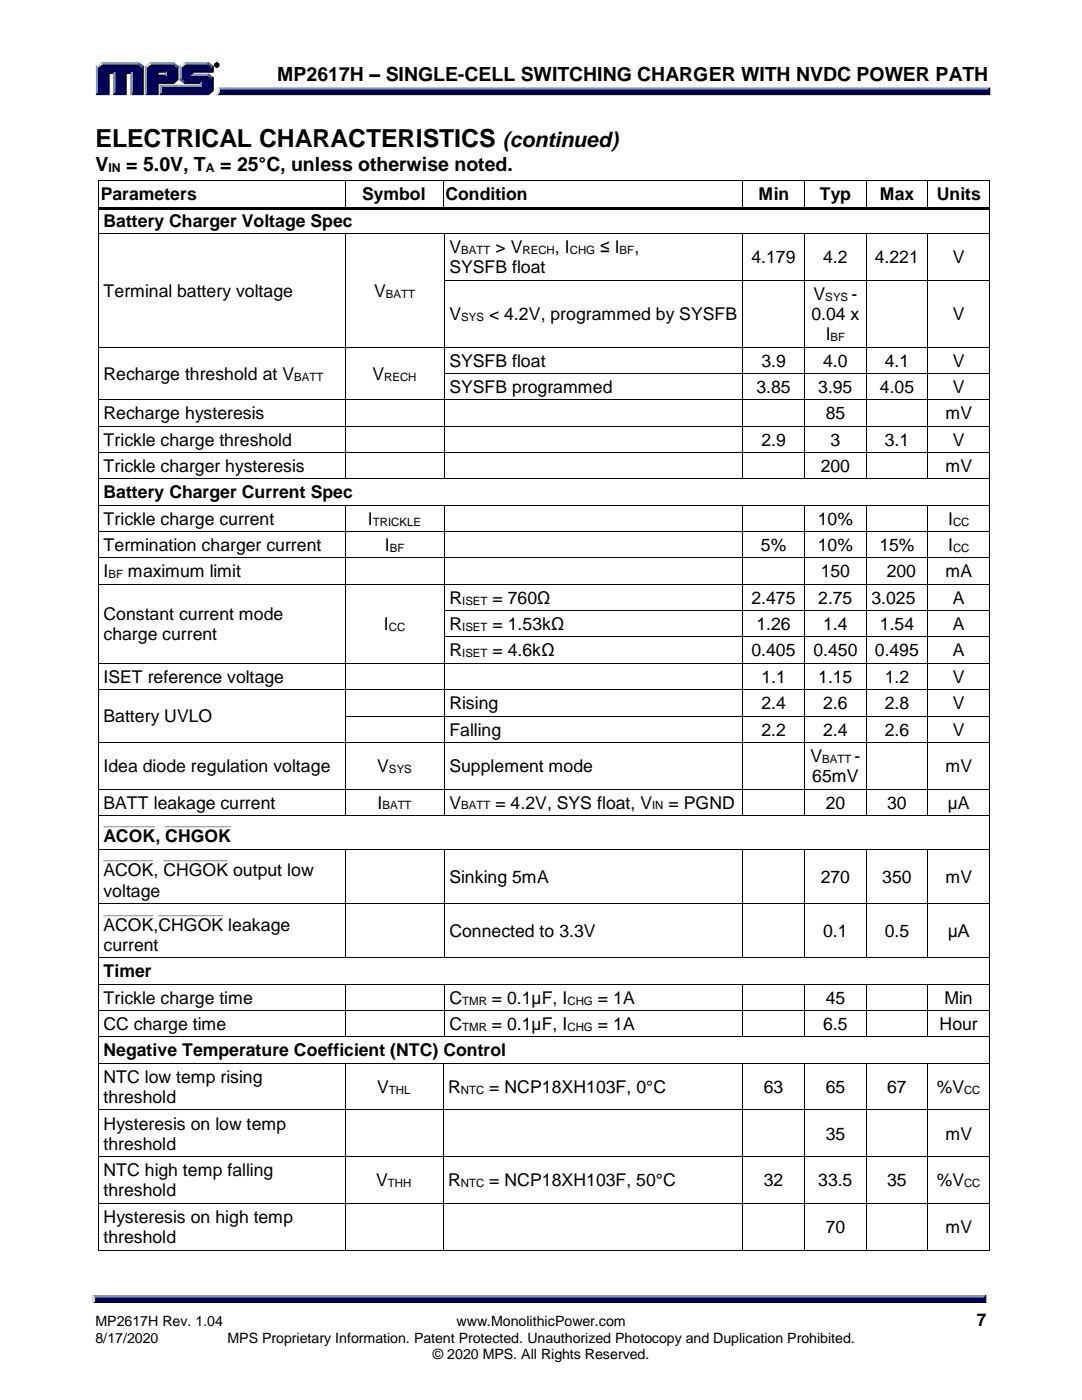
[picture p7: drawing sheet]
<svg xmlns="http://www.w3.org/2000/svg" width="216mm" height="279mm" viewBox="0 0 216 279" stroke-linecap="round" stroke-linejoin="round" font-family="sans-serif">
<g fill="#000" stroke="#000" stroke-width=".2">
<path d="M43.7 18.2h153.4l.4 .7h-154.3a.67 .67 0 0 0 .5-.7zM18.9 259.3h177.4l.4 .7h-178.3z"/>
<path d="M42.8 13a.46 .46 0 0 1 .9 0 .46 .46 0 0 1-.9 0zM42.9 13a.37 .37 0 0 0 .7 0 .37 .37 0 0 0-.7 0zM43.1 12.7h.3l.1 .5-.2-.2-.2 .2zM43.2 12.8v.2l.2-.1z"/>
</g>
<g fill="#8099bf" stroke="#8099bf" stroke-width=".2">
<path d="M18.4 258.6h178.3l-.4 .7h-177.4z"/>
<path d="M43.6 17.5h153.9l-.4 .7h-153.4z"/>
<path d="M31.3 15.1l.3-.3h1.3l.3 .3z"/>
<path d="M36.8 12.5h4.8l-.2 .3h-4.4z"/>
<path d="M35.9 13.2l.3 .2v2.4l-.3 .1z"/>
<path d="M31.9 17h8.1v-.3l.2-.3v.9h-8z"/>
<path d="M31.9 17l.3 .3v1.3l-.3 .3z"/>
<path d="M38.2 15.1l.3-.3h3.1l-.1 .3z"/>
<path d="M29.8 12.5h4.8l-.2 .3h-4.3z"/>
<path d="M29 13.2l.2 .2v5.2l-.2 .3z"/>
<path d="M33.2 14.1v1l-.3-.3v-.4z"/>
<path d="M20.1 12.5h7.6l-.2 .3h-7.2z"/>
<path d="M19.2 13.2l.3 .2v5.2l-.3 .3z"/>
<path d="M22.9 14.4v4.2l-.3 .3v-4.2z"/>
<path d="M26.1 14.7l.3-.3v4.2l-.3 .3z"/>
</g>
<g fill="#000026" stroke="#000026" stroke-width=".2">
<path d="M196.7 258.6v1.4l-.4-.3v-.6z"/>
<path d="M197.5 17.5v1.4l-.4-.4v-.5z"/>
<path d="M37 16.4h3.2l-.2 .3h-3.2z"/>
<path d="M38.2 14.1h4.1v-.7l.3-.2v1.2h-4.1v.4l-.3 .3z"/>
<path d="M31.9 18.9l.3-.3h9.2l.9-.7v-2.2l.3-.2v2.6l-1 .8z"/>
<path d="M31.3 16.4h3.1l.8-.6v-2.4l.3-.2v2.7l-.9 .8h-3v2.2h-2.6l.2-.3h2.1z"/>
<path d="M31.3 14.1h1.9l-.3 .3h-1.3v.4l-.3 .3z"/>
<path d="M28.3 13.4l.3-.2v5.7h-2.5l.3-.3h1.9z"/>
<path d="M21.5 14.4h1.4l-.3 .3h-.8v4.2h-2.6l.3-.3h2z"/>
<path d="M24.9 14.4h1.5l-.3 .3h-.9v4.2h-2.6l.3-.3h2z"/>
</g>
<g fill="#000059" stroke="#000059" stroke-width=".2">
<path d="M18.9 259.1h177.4v.6h-177.4z"/>
<path d="M43.8 18h153.3v.5h-153.4z"/>
<path d="M19.5 13.4l.8-.6h7.2l.8 .6v5.2h-1.9v-4.2h-1.5v4.2h-2v-4.2h-1.4v4.2h-2z"/>
<path d="M29.2 13.4l.9-.6h2.1v1.3h-.9v1h1.9v-1h-1.3v-1.3h2.5l.8 .6v2.4l-.8 .6h-3.1v2.2h-2.1z"/>
<path d="M32.2 17.3h8v-.9h-3.2l-.8-.6v-2.4l.8-.6h4.4l.9 .6v.7h-4.1v1h3.2l.9 .6v2.2l-.9 .7h-9.2z"/>
</g>
<g fill="#d9d9d9" stroke="#d9d9d9" stroke-width=".2">
<path d="M18.4 258.6l.5 .5v.5l-.5 .4z"/>
<path d="M43.6 17.5l.2 .5a.76 .76 0 0 1-.7 .9 1.12 1.12 0 0 0 .5-1.4z"/>
<path d="M35.9 13.2l.9-.7 .2 .3-.8 .6z"/>
<path d="M29 13.2l.8-.7 .3 .3-.9 .6z"/>
<path d="M19.2 13.2l.9-.7 .2 .3-.8 .6z"/>
</g>
<g fill="#1a5999" stroke="#1a5999" stroke-width=".2">
<path d="M35.9 15.9l.3-.1 .8 .6-.2 .3z"/>
<path d="M41.6 14.8l1 .7-.3 .2-.9-.6z"/>
<path d="M34.6 12.5l.9 .7-.3 .2-.8-.6z"/>
<path d="M27.7 12.5l.9 .7-.3 .2-.8-.6z"/>
<path d="M41.6 12.5l1 .7-.3 .2-.9-.6z"/>
</g>
<g fill="#000">
<path d="M19.6 36h.1v.7h-.1z" fill-rule="evenodd"/>
<path d="M19.6 36h.1v.2h-.1z" fill-rule="evenodd"/>
<path d="M68.8 36.2h.1v.5h-.1z" fill-rule="evenodd"/>
<path d="M68.8 36h.1v.2h-.1z" fill-rule="evenodd"/>
<path d="M88.3 36.2h.2v.5h-.2z" fill-rule="evenodd"/>
<path d="M88.3 36h.2v.2h-.2z" fill-rule="evenodd"/>
<path d="M148.2 36.2h.1v.5h-.1z" fill-rule="evenodd"/>
<path d="M148.2 36h.1v.2h-.1z" fill-rule="evenodd"/>
<path d="M160.5 36.2h.1v.5h-.1z" fill-rule="evenodd"/>
<path d="M160.5 36h.1v.2h-.1z" fill-rule="evenodd"/>
<path d="M172.8 36.2h.2v.5h-.2z" fill-rule="evenodd"/>
<path d="M172.8 36h.2v.2h-.2z" fill-rule="evenodd"/>
<path d="M185.1 36.2h.2v.5h-.2z" fill-rule="evenodd"/>
<path d="M185.1 36h.2v.2h-.2z" fill-rule="evenodd"/>
<path d="M197.4 36h.2v.7h-.2z" fill-rule="evenodd"/>
<path d="M197.4 36h.2v.2h-.2z" fill-rule="evenodd"/>
<path d="M19.6 41.3h.1v.7h-.1z" fill-rule="evenodd"/>
<path d="M19.6 46.5h.1v.7h-.1z" fill-rule="evenodd"/>
<path d="M19.6 55.8h.1v.7h-.1z" fill-rule="evenodd"/>
<path d="M19.7 41.3h49.1v.5h-49.1z" fill-rule="evenodd"/>
<path d="M68.8 41.3h.5v.5h-.5z" fill-rule="evenodd"/>
<path d="M68.8 46.7h.1v.5h-.1z" fill-rule="evenodd"/>
<path d="M68.8 46.5h.1v.2h-.1z" fill-rule="evenodd"/>
<path d="M68.8 55.8h.1v.7h-.1z" fill-rule="evenodd"/>
<path d="M69.3 41.3h19v.5h-19z" fill-rule="evenodd"/>
<path d="M88.3 41.3h.5v.5h-.5z" fill-rule="evenodd"/>
<path d="M88.6 46.7h.1v.5h-.1z" fill-rule="evenodd"/>
<path d="M88.6 46.5h.1v.2h-.1z" fill-rule="evenodd"/>
<path d="M88.6 55.8h.1v.7h-.1z" fill-rule="evenodd"/>
<path d="M88.8 41.3h59.4v.5h-59.4z" fill-rule="evenodd"/>
<path d="M148.2 41.3h.5v.5h-.5z" fill-rule="evenodd"/>
<path d="M148.2 46.7h.1v.5h-.1z" fill-rule="evenodd"/>
<path d="M148.2 46.5h.1v.2h-.1z" fill-rule="evenodd"/>
<path d="M148.2 55.8h.1v.7h-.1z" fill-rule="evenodd"/>
<path d="M148.7 41.3h11.8v.5h-11.8z" fill-rule="evenodd"/>
<path d="M160.5 41.3h.5v.5h-.5z" fill-rule="evenodd"/>
<path d="M160.5 46.7h.1v.5h-.1z" fill-rule="evenodd"/>
<path d="M160.5 46.5h.1v.2h-.1z" fill-rule="evenodd"/>
<path d="M160.5 55.8h.1v.7h-.1z" fill-rule="evenodd"/>
<path d="M161 41.3h11.8v.5h-11.8z" fill-rule="evenodd"/>
<path d="M172.8 41.3h.5v.5h-.5z" fill-rule="evenodd"/>
<path d="M172.8 46.7h.2v.5h-.2z" fill-rule="evenodd"/>
<path d="M172.8 46.5h.2v.2h-.2z" fill-rule="evenodd"/>
<path d="M172.8 55.8h.2v.7h-.2z" fill-rule="evenodd"/>
<path d="M173.3 41.3h11.8v.5h-11.8z" fill-rule="evenodd"/>
<path d="M185.1 41.3h.5v.5h-.5z" fill-rule="evenodd"/>
<path d="M185.1 46.7h.2v.5h-.2z" fill-rule="evenodd"/>
<path d="M185.1 46.5h.2v.2h-.2z" fill-rule="evenodd"/>
<path d="M185.1 55.8h.2v.7h-.2z" fill-rule="evenodd"/>
<path d="M185.6 41.3h11.8v.5h-11.8z" fill-rule="evenodd"/>
<path d="M197.4 41.3h.2v.7h-.2z" fill-rule="evenodd"/>
<path d="M197.4 46.5h.2v.7h-.2z" fill-rule="evenodd"/>
<path d="M197.4 55.8h.2v.7h-.2z" fill-rule="evenodd"/>
<path d="M19.6 69.2h.1v.7h-.1z" fill-rule="evenodd"/>
<path d="M19.6 74.5h.1v.6h-.1z" fill-rule="evenodd"/>
<path d="M68.8 69.2h.1v.7h-.1z" fill-rule="evenodd"/>
<path d="M68.8 74.5h.1v.6h-.1z" fill-rule="evenodd"/>
<path d="M88.6 69.2h.1v.7h-.1z" fill-rule="evenodd"/>
<path d="M88.6 74.5h.1v.6h-.1z" fill-rule="evenodd"/>
<path d="M148.2 69.2h.1v.7h-.1z" fill-rule="evenodd"/>
<path d="M148.2 74.5h.1v.6h-.1z" fill-rule="evenodd"/>
<path d="M160.5 69.2h.1v.7h-.1z" fill-rule="evenodd"/>
<path d="M160.5 74.5h.1v.6h-.1z" fill-rule="evenodd"/>
<path d="M172.8 69.2h.2v.7h-.2z" fill-rule="evenodd"/>
<path d="M172.8 74.5h.2v.6h-.2z" fill-rule="evenodd"/>
<path d="M185.1 69.2h.2v.7h-.2z" fill-rule="evenodd"/>
<path d="M185.1 74.5h.2v.6h-.2z" fill-rule="evenodd"/>
<path d="M197.4 69.2h.2v.7h-.2z" fill-rule="evenodd"/>
<path d="M197.4 74.5h.2v.6h-.2z" fill-rule="evenodd"/>
<path d="M19.6 79.7h.1v.7h-.1z" fill-rule="evenodd"/>
<path d="M19.6 85h.1v.7h-.1z" fill-rule="evenodd"/>
<path d="M19.6 90.2h.1v.7h-.1z" fill-rule="evenodd"/>
<path d="M19.6 95.5h.1v.7h-.1z" fill-rule="evenodd"/>
<path d="M68.8 79.7h.1v.7h-.1z" fill-rule="evenodd"/>
<path d="M68.8 85h.1v.7h-.1z" fill-rule="evenodd"/>
<path d="M68.8 90.2h.1v.7h-.1z" fill-rule="evenodd"/>
<path d="M68.8 95.5h.1v.1h-.1z" fill-rule="evenodd"/>
<path d="M88.6 79.7h.1v.7h-.1z" fill-rule="evenodd"/>
<path d="M88.6 85h.1v.7h-.1z" fill-rule="evenodd"/>
<path d="M88.6 90.2h.1v.7h-.1z" fill-rule="evenodd"/>
<path d="M88.6 95.5h.1v.1h-.1z" fill-rule="evenodd"/>
<path d="M148.2 79.7h.1v.7h-.1z" fill-rule="evenodd"/>
<path d="M148.2 85h.1v.7h-.1z" fill-rule="evenodd"/>
<path d="M148.2 90.2h.1v.7h-.1z" fill-rule="evenodd"/>
<path d="M148.2 95.5h.1v.1h-.1z" fill-rule="evenodd"/>
<path d="M160.5 79.7h.1v.7h-.1z" fill-rule="evenodd"/>
<path d="M160.5 85h.1v.7h-.1z" fill-rule="evenodd"/>
<path d="M160.5 90.2h.1v.7h-.1z" fill-rule="evenodd"/>
<path d="M160.5 95.5h.1v.1h-.1z" fill-rule="evenodd"/>
<path d="M172.8 79.7h.2v.7h-.2z" fill-rule="evenodd"/>
<path d="M172.8 85h.2v.7h-.2z" fill-rule="evenodd"/>
<path d="M172.8 90.2h.2v.7h-.2z" fill-rule="evenodd"/>
<path d="M172.8 95.5h.2v.1h-.2z" fill-rule="evenodd"/>
<path d="M185.1 79.7h.2v.7h-.2z" fill-rule="evenodd"/>
<path d="M185.1 85h.2v.7h-.2z" fill-rule="evenodd"/>
<path d="M185.1 90.2h.2v.7h-.2z" fill-rule="evenodd"/>
<path d="M185.1 95.5h.2v.1h-.2z" fill-rule="evenodd"/>
<path d="M197.4 79.7h.2v.7h-.2z" fill-rule="evenodd"/>
<path d="M197.4 85h.2v.7h-.2z" fill-rule="evenodd"/>
<path d="M197.4 90.2h.2v.7h-.2z" fill-rule="evenodd"/>
<path d="M197.4 95.5h.2v.7h-.2z" fill-rule="evenodd"/>
<path d="M19.6 100.7h.1v.7h-.1z" fill-rule="evenodd"/>
<path d="M19.6 106h.1v.7h-.1z" fill-rule="evenodd"/>
<path d="M19.6 111.3h.1v.6h-.1z" fill-rule="evenodd"/>
<path d="M19.6 116.5h.1v.7h-.1z" fill-rule="evenodd"/>
<path d="M68.8 100.9h.1v.5h-.1z" fill-rule="evenodd"/>
<path d="M68.8 100.7h.1v.2h-.1z" fill-rule="evenodd"/>
<path d="M68.8 106h.1v.7h-.1z" fill-rule="evenodd"/>
<path d="M68.8 111.3h.1v.6h-.1z" fill-rule="evenodd"/>
<path d="M68.8 116.5h.1v.7h-.1z" fill-rule="evenodd"/>
<path d="M88.6 100.9h.1v.5h-.1z" fill-rule="evenodd"/>
<path d="M88.6 100.7h.1v.2h-.1z" fill-rule="evenodd"/>
<path d="M88.6 106h.1v.7h-.1z" fill-rule="evenodd"/>
<path d="M88.6 111.3h.1v.6h-.1z" fill-rule="evenodd"/>
<path d="M88.6 116.5h.1v.7h-.1z" fill-rule="evenodd"/>
<path d="M148.2 100.9h.1v.5h-.1z" fill-rule="evenodd"/>
<path d="M148.2 100.7h.1v.2h-.1z" fill-rule="evenodd"/>
<path d="M148.2 106h.1v.7h-.1z" fill-rule="evenodd"/>
<path d="M148.2 111.3h.1v.6h-.1z" fill-rule="evenodd"/>
<path d="M148.2 116.5h.1v.7h-.1z" fill-rule="evenodd"/>
<path d="M160.5 100.9h.1v.5h-.1z" fill-rule="evenodd"/>
<path d="M160.5 100.7h.1v.2h-.1z" fill-rule="evenodd"/>
<path d="M160.5 106h.1v.7h-.1z" fill-rule="evenodd"/>
<path d="M160.5 111.3h.1v.6h-.1z" fill-rule="evenodd"/>
<path d="M160.5 116.5h.1v.7h-.1z" fill-rule="evenodd"/>
<path d="M172.8 100.9h.2v.5h-.2z" fill-rule="evenodd"/>
<path d="M172.8 100.7h.2v.2h-.2z" fill-rule="evenodd"/>
<path d="M172.8 106h.2v.7h-.2z" fill-rule="evenodd"/>
<path d="M172.8 111.3h.2v.6h-.2z" fill-rule="evenodd"/>
<path d="M172.8 116.5h.2v.7h-.2z" fill-rule="evenodd"/>
<path d="M185.1 100.9h.2v.5h-.2z" fill-rule="evenodd"/>
<path d="M185.1 100.7h.2v.2h-.2z" fill-rule="evenodd"/>
<path d="M185.1 106h.2v.7h-.2z" fill-rule="evenodd"/>
<path d="M185.1 111.3h.2v.6h-.2z" fill-rule="evenodd"/>
<path d="M185.1 116.5h.2v.7h-.2z" fill-rule="evenodd"/>
<path d="M197.4 100.7h.2v.7h-.2z" fill-rule="evenodd"/>
<path d="M197.4 106h.2v.7h-.2z" fill-rule="evenodd"/>
<path d="M197.4 111.3h.2v.6h-.2z" fill-rule="evenodd"/>
<path d="M197.4 116.5h.2v.7h-.2z" fill-rule="evenodd"/>
<path d="M19.6 121.8h.1v.6h-.1z" fill-rule="evenodd"/>
<path d="M19.6 127h.1v.7h-.1z" fill-rule="evenodd"/>
<path d="M19.6 132.3h.1v.7h-.1z" fill-rule="evenodd"/>
<path d="M19.6 137.6h.1v.6h-.1z" fill-rule="evenodd"/>
<path d="M68.8 121.8h.1v.6h-.1z" fill-rule="evenodd"/>
<path d="M68.8 127h.1v.7h-.1z" fill-rule="evenodd"/>
<path d="M68.8 132.3h.1v.7h-.1z" fill-rule="evenodd"/>
<path d="M68.8 137.6h.1v.6h-.1z" fill-rule="evenodd"/>
<path d="M88.6 121.8h.1v.6h-.1z" fill-rule="evenodd"/>
<path d="M88.6 127h.1v.7h-.1z" fill-rule="evenodd"/>
<path d="M88.6 132.3h.1v.7h-.1z" fill-rule="evenodd"/>
<path d="M88.6 137.6h.1v.6h-.1z" fill-rule="evenodd"/>
<path d="M148.2 121.8h.1v.6h-.1z" fill-rule="evenodd"/>
<path d="M148.2 127h.1v.7h-.1z" fill-rule="evenodd"/>
<path d="M148.2 132.3h.1v.7h-.1z" fill-rule="evenodd"/>
<path d="M148.2 137.6h.1v.6h-.1z" fill-rule="evenodd"/>
<path d="M160.5 121.8h.1v.6h-.1z" fill-rule="evenodd"/>
<path d="M160.5 127h.1v.7h-.1z" fill-rule="evenodd"/>
<path d="M160.5 132.3h.1v.7h-.1z" fill-rule="evenodd"/>
<path d="M160.5 137.6h.1v.6h-.1z" fill-rule="evenodd"/>
<path d="M172.8 121.8h.2v.6h-.2z" fill-rule="evenodd"/>
<path d="M172.8 127h.2v.7h-.2z" fill-rule="evenodd"/>
<path d="M172.8 132.3h.2v.7h-.2z" fill-rule="evenodd"/>
<path d="M172.8 137.6h.2v.6h-.2z" fill-rule="evenodd"/>
<path d="M185.1 121.8h.2v.6h-.2z" fill-rule="evenodd"/>
<path d="M185.1 127h.2v.7h-.2z" fill-rule="evenodd"/>
<path d="M185.1 132.3h.2v.7h-.2z" fill-rule="evenodd"/>
<path d="M185.1 137.6h.2v.6h-.2z" fill-rule="evenodd"/>
<path d="M197.4 121.8h.2v.6h-.2z" fill-rule="evenodd"/>
<path d="M197.4 127h.2v.7h-.2z" fill-rule="evenodd"/>
<path d="M197.4 132.3h.2v.7h-.2z" fill-rule="evenodd"/>
<path d="M197.4 137.6h.2v.6h-.2z" fill-rule="evenodd"/>
<path d="M19.6 142.8h.1v.7h-.1z" fill-rule="evenodd"/>
<path d="M19.6 148.1h.1v.6h-.1z" fill-rule="evenodd"/>
<path d="M19.6 157.4h.1v.7h-.1z" fill-rule="evenodd"/>
<path d="M68.8 142.8h.1v.7h-.1z" fill-rule="evenodd"/>
<path d="M68.8 148.1h.1v.6h-.1z" fill-rule="evenodd"/>
<path d="M68.8 157.4h.1v.7h-.1z" fill-rule="evenodd"/>
<path d="M88.6 142.8h.1v.7h-.1z" fill-rule="evenodd"/>
<path d="M88.6 148.1h.1v.6h-.1z" fill-rule="evenodd"/>
<path d="M88.6 157.4h.1v.7h-.1z" fill-rule="evenodd"/>
<path d="M148.2 142.8h.1v.7h-.1z" fill-rule="evenodd"/>
<path d="M148.2 148.1h.1v.6h-.1z" fill-rule="evenodd"/>
<path d="M148.2 157.4h.1v.7h-.1z" fill-rule="evenodd"/>
<path d="M160.5 142.8h.1v.7h-.1z" fill-rule="evenodd"/>
<path d="M160.5 148.1h.1v.6h-.1z" fill-rule="evenodd"/>
<path d="M160.5 157.4h.1v.7h-.1z" fill-rule="evenodd"/>
<path d="M172.8 142.8h.2v.7h-.2z" fill-rule="evenodd"/>
<path d="M172.8 148.1h.2v.6h-.2z" fill-rule="evenodd"/>
<path d="M172.8 157.4h.2v.7h-.2z" fill-rule="evenodd"/>
<path d="M185.1 142.8h.2v.7h-.2z" fill-rule="evenodd"/>
<path d="M185.1 148.1h.2v.6h-.2z" fill-rule="evenodd"/>
<path d="M185.1 157.4h.2v.7h-.2z" fill-rule="evenodd"/>
<path d="M197.4 142.8h.2v.7h-.2z" fill-rule="evenodd"/>
<path d="M197.4 148.1h.2v.6h-.2z" fill-rule="evenodd"/>
<path d="M197.4 157.4h.2v.7h-.2z" fill-rule="evenodd"/>
<path d="M19.6 162.6h.1v.7h-.1z" fill-rule="evenodd"/>
<path d="M19.6 169.4h.1v.7h-.1z" fill-rule="evenodd"/>
<path d="M68.8 162.6h.1v.2h-.1z" fill-rule="evenodd"/>
<path d="M68.8 169.6h.1v.5h-.1z" fill-rule="evenodd"/>
<path d="M68.8 169.4h.1v.2h-.1z" fill-rule="evenodd"/>
<path d="M88.6 162.6h.1v.2h-.1z" fill-rule="evenodd"/>
<path d="M88.6 169.6h.1v.5h-.1z" fill-rule="evenodd"/>
<path d="M88.6 169.4h.1v.2h-.1z" fill-rule="evenodd"/>
<path d="M148.2 162.6h.1v.2h-.1z" fill-rule="evenodd"/>
<path d="M148.2 169.6h.1v.5h-.1z" fill-rule="evenodd"/>
<path d="M148.2 169.4h.1v.2h-.1z" fill-rule="evenodd"/>
<path d="M160.5 162.6h.1v.2h-.1z" fill-rule="evenodd"/>
<path d="M160.5 169.6h.1v.5h-.1z" fill-rule="evenodd"/>
<path d="M160.5 169.4h.1v.2h-.1z" fill-rule="evenodd"/>
<path d="M172.8 162.6h.2v.2h-.2z" fill-rule="evenodd"/>
<path d="M172.8 169.6h.2v.5h-.2z" fill-rule="evenodd"/>
<path d="M172.8 169.4h.2v.2h-.2z" fill-rule="evenodd"/>
<path d="M185.1 162.6h.2v.2h-.2z" fill-rule="evenodd"/>
<path d="M185.1 169.6h.2v.5h-.2z" fill-rule="evenodd"/>
<path d="M185.1 169.4h.2v.2h-.2z" fill-rule="evenodd"/>
<path d="M197.4 162.6h.2v.7h-.2z" fill-rule="evenodd"/>
<path d="M197.4 169.4h.2v.7h-.2z" fill-rule="evenodd"/>
<path d="M19.6 180.2h.1v.7h-.1z" fill-rule="evenodd"/>
<path d="M19.6 191.1h.1v.7h-.1z" fill-rule="evenodd"/>
<path d="M19.6 196.3h.1v.7h-.1z" fill-rule="evenodd"/>
<path d="M68.8 180.2h.1v.7h-.1z" fill-rule="evenodd"/>
<path d="M68.8 191.1h.1v.2h-.1z" fill-rule="evenodd"/>
<path d="M68.8 196.5h.1v.5h-.1z" fill-rule="evenodd"/>
<path d="M68.8 196.3h.1v.2h-.1z" fill-rule="evenodd"/>
<path d="M88.6 180.2h.1v.7h-.1z" fill-rule="evenodd"/>
<path d="M88.6 191.1h.1v.2h-.1z" fill-rule="evenodd"/>
<path d="M88.6 196.5h.1v.5h-.1z" fill-rule="evenodd"/>
<path d="M88.6 196.3h.1v.2h-.1z" fill-rule="evenodd"/>
<path d="M148.2 180.2h.1v.7h-.1z" fill-rule="evenodd"/>
<path d="M148.2 191.1h.1v.2h-.1z" fill-rule="evenodd"/>
<path d="M148.2 196.5h.1v.5h-.1z" fill-rule="evenodd"/>
<path d="M148.2 196.3h.1v.2h-.1z" fill-rule="evenodd"/>
<path d="M160.5 180.2h.1v.7h-.1z" fill-rule="evenodd"/>
<path d="M160.5 191.1h.1v.2h-.1z" fill-rule="evenodd"/>
<path d="M160.5 196.5h.1v.5h-.1z" fill-rule="evenodd"/>
<path d="M160.5 196.3h.1v.2h-.1z" fill-rule="evenodd"/>
<path d="M172.8 180.2h.2v.7h-.2z" fill-rule="evenodd"/>
<path d="M172.8 191.1h.2v.2h-.2z" fill-rule="evenodd"/>
<path d="M172.8 196.5h.2v.5h-.2z" fill-rule="evenodd"/>
<path d="M172.8 196.3h.2v.2h-.2z" fill-rule="evenodd"/>
<path d="M185.1 180.2h.2v.7h-.2z" fill-rule="evenodd"/>
<path d="M185.1 191.1h.2v.2h-.2z" fill-rule="evenodd"/>
<path d="M185.1 196.5h.2v.5h-.2z" fill-rule="evenodd"/>
<path d="M185.1 196.3h.2v.2h-.2z" fill-rule="evenodd"/>
<path d="M197.4 180.2h.2v.7h-.2z" fill-rule="evenodd"/>
<path d="M197.4 191.1h.2v.7h-.2z" fill-rule="evenodd"/>
<path d="M197.4 196.3h.2v.7h-.2z" fill-rule="evenodd"/>
<path d="M19.6 201.6h.1v.7h-.1z" fill-rule="evenodd"/>
<path d="M19.6 206.8h.1v.7h-.1z" fill-rule="evenodd"/>
<path d="M19.6 212.1h.1v.7h-.1z" fill-rule="evenodd"/>
<path d="M68.8 201.6h.1v.7h-.1z" fill-rule="evenodd"/>
<path d="M68.8 206.8h.1v.2h-.1z" fill-rule="evenodd"/>
<path d="M68.8 212.3h.1v.5h-.1z" fill-rule="evenodd"/>
<path d="M68.8 212.1h.1v.2h-.1z" fill-rule="evenodd"/>
<path d="M88.3 212.3h.2v.5h-.2z" fill-rule="evenodd"/>
<path d="M88.3 212.1h.2v.2h-.2z" fill-rule="evenodd"/>
<path d="M88.6 201.6h.1v.7h-.1z" fill-rule="evenodd"/>
<path d="M88.6 206.8h.1v.2h-.1z" fill-rule="evenodd"/>
<path d="M148.2 201.6h.1v.7h-.1z" fill-rule="evenodd"/>
<path d="M148.2 206.8h.1v.2h-.1z" fill-rule="evenodd"/>
<path d="M148.2 212.3h.1v.5h-.1z" fill-rule="evenodd"/>
<path d="M148.2 212.1h.1v.2h-.1z" fill-rule="evenodd"/>
<path d="M160.5 201.6h.1v.7h-.1z" fill-rule="evenodd"/>
<path d="M160.5 206.8h.1v.2h-.1z" fill-rule="evenodd"/>
<path d="M160.5 212.3h.1v.5h-.1z" fill-rule="evenodd"/>
<path d="M160.5 212.1h.1v.2h-.1z" fill-rule="evenodd"/>
<path d="M172.8 201.6h.2v.7h-.2z" fill-rule="evenodd"/>
<path d="M172.8 206.8h.2v.2h-.2z" fill-rule="evenodd"/>
<path d="M172.8 212.3h.2v.5h-.2z" fill-rule="evenodd"/>
<path d="M172.8 212.1h.2v.2h-.2z" fill-rule="evenodd"/>
<path d="M185.1 201.6h.2v.7h-.2z" fill-rule="evenodd"/>
<path d="M185.1 206.8h.2v.2h-.2z" fill-rule="evenodd"/>
<path d="M185.1 212.3h.2v.5h-.2z" fill-rule="evenodd"/>
<path d="M185.1 212.1h.2v.2h-.2z" fill-rule="evenodd"/>
<path d="M197.4 201.6h.2v.7h-.2z" fill-rule="evenodd"/>
<path d="M197.4 206.8h.2v.7h-.2z" fill-rule="evenodd"/>
<path d="M197.4 212.1h.2v.7h-.2z" fill-rule="evenodd"/>
<path d="M19.6 221.4h.1v.7h-.1z" fill-rule="evenodd"/>
<path d="M19.6 230.7h.1v.7h-.1z" fill-rule="evenodd"/>
<path d="M68.8 221.4h.1v.7h-.1z" fill-rule="evenodd"/>
<path d="M68.8 230.7h.1v.7h-.1z" fill-rule="evenodd"/>
<path d="M88.3 221.4h.2v.7h-.2z" fill-rule="evenodd"/>
<path d="M88.3 230.7h.2v.7h-.2z" fill-rule="evenodd"/>
<path d="M148.2 221.4h.1v.7h-.1z" fill-rule="evenodd"/>
<path d="M148.2 230.7h.1v.7h-.1z" fill-rule="evenodd"/>
<path d="M160.5 221.4h.1v.7h-.1z" fill-rule="evenodd"/>
<path d="M160.5 230.7h.1v.7h-.1z" fill-rule="evenodd"/>
<path d="M172.8 221.4h.2v.7h-.2z" fill-rule="evenodd"/>
<path d="M172.8 230.7h.2v.7h-.2z" fill-rule="evenodd"/>
<path d="M185.1 221.4h.2v.7h-.2z" fill-rule="evenodd"/>
<path d="M185.1 230.7h.2v.7h-.2z" fill-rule="evenodd"/>
<path d="M197.4 221.4h.2v.7h-.2z" fill-rule="evenodd"/>
<path d="M197.4 230.7h.2v.7h-.2z" fill-rule="evenodd"/>
<path d="M19.6 240h.1v.7h-.1z" fill-rule="evenodd"/>
<path d="M19.6 249.4h.1v.2h-.1z" fill-rule="evenodd"/>
<path d="M19.6 249.4h.1v.2h-.1z" fill-rule="evenodd"/>
<path d="M68.8 240h.1v.7h-.1z" fill-rule="evenodd"/>
<path d="M68.8 249.4h.1v.2h-.1z" fill-rule="evenodd"/>
<path d="M88.3 240h.2v.7h-.2z" fill-rule="evenodd"/>
<path d="M88.3 249.4h.2v.2h-.2z" fill-rule="evenodd"/>
<path d="M148.2 240h.1v.7h-.1z" fill-rule="evenodd"/>
<path d="M148.2 249.4h.1v.2h-.1z" fill-rule="evenodd"/>
<path d="M160.5 240h.1v.7h-.1z" fill-rule="evenodd"/>
<path d="M160.5 249.4h.1v.2h-.1z" fill-rule="evenodd"/>
<path d="M172.8 240h.2v.7h-.2z" fill-rule="evenodd"/>
<path d="M172.8 249.4h.2v.2h-.2z" fill-rule="evenodd"/>
<path d="M185.1 240h.2v.7h-.2z" fill-rule="evenodd"/>
<path d="M185.1 249.4h.2v.2h-.2z" fill-rule="evenodd"/>
<path d="M197.4 240h.2v.7h-.2z" fill-rule="evenodd"/>
<path d="M197.4 249.4h.2v.2h-.2z" fill-rule="evenodd"/>
<path d="M197.4 249.4h.2v.2h-.2z" fill-rule="evenodd"/>
</g>
<g fill="none" stroke="#000" stroke-width=".2">
<path d="M19.6 36.7v4.6M19.7 36.1h49.1M68.9 36.7v4.6M68.9 36.1h19.4M88.4 36.7v4.6M88.5 36.1h59.7M148.2 36.7v4.6M148.3 36.1h12.2M160.6 36.7v4.6M160.6 36.1h12.2M172.9 36.7v4.6M173 36.1h12.1"/>
<path d="M185.2 36.7v4.6M185.3 36.1h12.1M197.5 36.7v4.6M19.6 42v4.5M19.6 47.2v8.6M19.6 56.5v12.7M19.7 46.6h49.1M68.9 47.2v8.6M68.9 56.5v12.7M68.9 46.6h19.7M88.7 47.2v8.6M88.7 56.5v12.7"/>
<path d="M88.7 46.6h59.5M88.7 55.9h59.5M148.2 47.2v8.6M148.2 56.5v12.7M148.3 46.6h12.2M148.3 55.9h12.2M160.6 47.2v8.6M160.6 56.5v12.7M160.6 46.6h12.2M160.6 55.9h12.2M172.9 47.2v8.6M172.9 56.5v12.7"/>
<path d="M173 46.6h12.1M173 55.9h12.1M185.2 47.2v8.6M185.2 56.5v12.7M185.3 46.6h12.1M185.3 55.9h12.1M197.5 42v4.5M197.5 47.2v8.6M197.5 56.5v12.7M19.6 69.9v4.6M19.6 75.2v4.5M19.7 69.3h49.1"/>
<path d="M19.7 79.8h49.1M68.9 69.9v4.6M68.9 75.2v4.5M68.9 69.3h19.7M68.9 79.8h19.7M88.7 69.9v4.6M88.7 75.2v4.5M88.7 69.3h59.5M88.7 74.6h59.5M88.7 79.8h59.5M148.2 69.9v4.6M148.2 75.2v4.5"/>
<path d="M148.3 69.3h12.2M148.3 74.6h12.2M148.3 79.8h12.2M160.6 69.9v4.6M160.6 75.2v4.5M160.6 69.3h12.2M160.6 74.6h12.2M160.6 79.8h12.2M172.9 69.9v4.6M172.9 75.2v4.5M173 69.3h12.1M173 74.6h12.1"/>
<path d="M173 79.8h12.1M185.2 69.9v4.6M185.2 75.2v4.5M185.3 69.3h12.1M185.3 74.6h12.1M185.3 79.8h12.1M197.5 69.9v4.6M197.5 75.2v4.5M19.6 80.4v4.6M19.6 85.7v4.5M19.6 90.9v4.6M19.6 96.2v4.5"/>
<path d="M19.7 85.1h49.1M19.7 90.3h49.1M19.7 95.6h49.1M68.9 80.4v4.6M68.9 85.7v4.5M68.9 90.9v4.6M68.9 85.1h19.7M68.9 90.3h19.7M68.9 95.6h19.7M88.7 80.4v4.6M88.7 85.7v4.5M88.7 90.9v4.6"/>
<path d="M88.7 85.1h59.5M88.7 90.3h59.5M88.7 95.6h59.5M148.2 80.4v4.6M148.2 85.7v4.5M148.2 90.9v4.6M148.3 85.1h12.2M148.3 90.3h12.2M148.3 95.6h12.2M160.6 80.4v4.6M160.6 85.7v4.5M160.6 90.9v4.6"/>
<path d="M160.6 85.1h12.2M160.6 90.3h12.2M160.6 95.6h12.2M172.9 80.4v4.6M172.9 85.7v4.5M172.9 90.9v4.6M173 85.1h12.1M173 90.3h12.1M173 95.6h12.1M185.2 80.4v4.6M185.2 85.7v4.5M185.2 90.9v4.6"/>
<path d="M185.3 85.1h12.1M185.3 90.3h12.1M185.3 95.6h12.1M197.5 80.4v4.6M197.5 85.7v4.5M197.5 90.9v4.6M197.5 96.2v4.5M19.6 101.4v4.6M19.6 106.7v4.6M19.6 111.9v4.6M19.6 117.2v4.6M19.7 100.8h49.1"/>
<path d="M19.7 106.1h49.1M19.7 111.4h49.1M19.7 116.6h49.1M68.9 101.4v4.6M68.9 106.7v4.6M68.9 111.9v4.6M68.9 117.2v4.6M68.9 100.8h19.7M68.9 106.1h19.7M68.9 111.4h19.7M68.9 116.6h19.7M88.7 101.4v4.6"/>
<path d="M88.7 106.7v4.6M88.7 111.9v4.6M88.7 117.2v4.6M88.7 100.8h59.5M88.7 106.1h59.5M88.7 111.4h59.5M88.7 116.6h59.5M148.2 101.4v4.6M148.2 106.7v4.6M148.2 111.9v4.6M148.2 117.2v4.6M148.3 100.8h12.2"/>
<path d="M148.3 106.1h12.2M148.3 111.4h12.2M148.3 116.6h12.2M160.6 101.4v4.6M160.6 106.7v4.6M160.6 111.9v4.6M160.6 117.2v4.6M160.6 100.8h12.2M160.6 106.1h12.2M160.6 111.4h12.2M160.6 116.6h12.2M172.9 101.4v4.6"/>
<path d="M172.9 106.7v4.6M172.9 111.9v4.6M172.9 117.2v4.6M173 100.8h12.1M173 106.1h12.1M173 111.4h12.1M173 116.6h12.1M185.2 101.4v4.6M185.2 106.7v4.6M185.2 111.9v4.6M185.2 117.2v4.6M185.3 100.8h12.1"/>
<path d="M185.3 106.1h12.1M185.3 111.4h12.1M185.3 116.6h12.1M197.5 101.4v4.6M197.5 106.7v4.6M197.5 111.9v4.6M197.5 117.2v4.6M19.6 122.4v4.6M19.6 127.7v4.6M19.6 133v4.6M19.6 138.2v4.6M19.7 132.4h49.1"/>
<path d="M19.7 137.7h49.1M68.9 122.4v4.6M68.9 127.7v4.6M68.9 133v4.6M68.9 138.2v4.6M68.9 132.4h19.7M68.9 137.7h19.7M88.7 122.4v4.6M88.7 127.7v4.6M88.7 133v4.6M88.7 138.2v4.6M88.7 121.9h59.5"/>
<path d="M88.7 127.1h59.5M88.7 132.4h59.5M88.7 137.7h59.5M148.2 122.4v4.6M148.2 127.7v4.6M148.2 133v4.6M148.2 138.2v4.6M148.3 121.9h12.2M148.3 127.1h12.2M148.3 132.4h12.2M148.3 137.7h12.2M160.6 122.4v4.6"/>
<path d="M160.6 127.7v4.6M160.6 133v4.6M160.6 138.2v4.6M160.6 121.9h12.2M160.6 127.1h12.2M160.6 132.4h12.2M160.6 137.7h12.2M172.9 122.4v4.6M172.9 127.7v4.6M172.9 133v4.6M172.9 138.2v4.6M173 121.9h12.1"/>
<path d="M173 127.1h12.1M173 132.4h12.1M173 137.7h12.1M185.2 122.4v4.6M185.2 127.7v4.6M185.2 133v4.6M185.2 138.2v4.6M185.3 121.9h12.1M185.3 127.1h12.1M185.3 132.4h12.1M185.3 137.7h12.1M197.5 122.4v4.6"/>
<path d="M197.5 127.7v4.6M197.5 133v4.6M197.5 138.2v4.6M19.6 143.5v4.6M19.6 148.7v8.7M19.6 158.1v4.5M19.7 148.1h49.1M19.7 157.5h49.1M68.9 143.5v4.6M68.9 148.7v8.7M68.9 158.1v4.5M68.9 142.9h19.7"/>
<path d="M68.9 148.1h19.7M68.9 157.5h19.7M88.7 143.5v4.6M88.7 148.7v8.7M88.7 158.1v4.5M88.7 142.9h59.5M88.7 148.1h59.5M88.7 157.5h59.5M148.2 143.5v4.6M148.2 148.7v8.7M148.2 158.1v4.5M148.3 142.9h12.2"/>
<path d="M148.3 148.1h12.2M148.3 157.5h12.2M160.6 143.5v4.6M160.6 148.7v8.7M160.6 158.1v4.5M160.6 142.9h12.2M160.6 148.1h12.2M160.6 157.5h12.2M172.9 143.5v4.6M172.9 148.7v8.7M172.9 158.1v4.5M173 142.9h12.1"/>
<path d="M173 148.1h12.1M173 157.5h12.1M185.2 143.5v4.6M185.2 148.7v8.7M185.2 158.1v4.5M185.3 142.9h12.1M185.3 148.1h12.1M185.3 157.5h12.1M197.5 143.5v4.6M197.5 148.7v8.7M197.5 158.1v4.5M19.6 163.3v6.1"/>
<path d="M19.6 170.1v10.1M19.7 162.7h49.1M19.7 169.5h49.1M68.9 170.1v10.1M68.9 162.7h19.7M68.9 169.5h19.7M88.7 170.1v10.1M88.7 162.7h59.5M88.7 169.5h59.5M148.2 170.1v10.1M148.3 162.7h12.2M148.3 169.5h12.2"/>
<path d="M160.6 170.1v10.1M160.6 162.7h12.2M160.6 169.5h12.2M172.9 170.1v10.1M173 162.7h12.1M173 169.5h12.1M185.2 170.1v10.1M185.3 162.7h12.1M185.3 169.5h12.1M197.5 163.3v6.1M197.5 170.1v10.1M19.6 180.9v10.2"/>
<path d="M19.6 191.8v4.5M19.6 197v4.6M19.7 180.3h49.1M19.7 191.2h49.1M19.7 196.4h49.1M68.9 180.9v10.2M68.9 197v4.6M68.9 180.3h19.7M68.9 191.2h19.7M68.9 196.4h19.7M88.7 180.9v10.2M88.7 197v4.6"/>
<path d="M88.7 180.3h59.5M88.7 191.2h59.5M88.7 196.4h59.5M148.2 180.9v10.2M148.2 197v4.6M148.3 180.3h12.2M148.3 191.2h12.2M148.3 196.4h12.2M160.6 180.9v10.2M160.6 197v4.6M160.6 180.3h12.2M160.6 191.2h12.2"/>
<path d="M160.6 196.4h12.2M172.9 180.9v10.2M172.9 197v4.6M173 180.3h12.1M173 191.2h12.1M173 196.4h12.1M185.2 180.9v10.2M185.2 197v4.6M185.3 180.3h12.1M185.3 191.2h12.1M185.3 196.4h12.1M197.5 180.9v10.2"/>
<path d="M197.5 191.8v4.5M197.5 197v4.6M19.6 202.3v4.5M19.6 207.5v4.6M19.6 212.8v8.6M19.7 201.7h49.1M19.7 206.9h49.1M19.7 212.2h49.1M68.9 202.3v4.5M68.9 212.8v8.6M68.9 201.7h19.7M68.9 206.9h19.7"/>
<path d="M68.9 212.2h19.4M88.4 212.8v8.6M88.5 212.2h59.7M88.7 202.3v4.5M88.7 201.7h59.5M88.7 206.9h59.5M148.2 202.3v4.5M148.2 212.8v8.6M148.3 201.7h12.2M148.3 206.9h12.2M148.3 212.2h12.2M160.6 202.3v4.5"/>
<path d="M160.6 212.8v8.6M160.6 201.7h12.2M160.6 206.9h12.2M160.6 212.2h12.2M172.9 202.3v4.5M172.9 212.8v8.6M173 201.7h12.1M173 206.9h12.1M173 212.2h12.1M185.2 202.3v4.5M185.2 212.8v8.6M185.3 201.7h12.1"/>
<path d="M185.3 206.9h12.1M185.3 212.2h12.1M197.5 202.3v4.5M197.5 207.5v4.6M197.5 212.8v8.6M19.6 222.1v8.6M19.6 231.4v8.6M19.7 221.5h49.1M19.7 230.8h49.1M68.9 222.1v8.6M68.9 231.4v8.6M68.9 221.5h19.4"/>
<path d="M68.9 230.8h19.4M88.4 222.1v8.6M88.4 231.4v8.6M88.5 221.5h59.7M88.5 230.8h59.7M148.2 222.1v8.6M148.2 231.4v8.6M148.3 221.5h12.2M148.3 230.8h12.2M160.6 222.1v8.6M160.6 231.4v8.6M160.6 221.5h12.2"/>
<path d="M160.6 230.8h12.2M172.9 222.1v8.6M172.9 231.4v8.6M173 221.5h12.1M173 230.8h12.1M185.2 222.1v8.6M185.2 231.4v8.6M185.3 221.5h12.1M185.3 230.8h12.1M197.5 222.1v8.6M197.5 231.4v8.6M19.6 240.7v8.7"/>
<path d="M19.7 240.1h49.1M19.7 249.5h49.1M68.9 240.7v8.7M68.9 240.1h19.4M68.9 249.5h19.4M88.4 240.7v8.7M88.5 240.1h59.7M88.5 249.5h59.7M148.2 240.7v8.7M148.3 240.1h12.2M148.3 249.5h12.2M160.6 240.7v8.7"/>
<path d="M160.6 240.1h12.2M160.6 249.5h12.2M172.9 240.7v8.7M173 240.1h12.1M173 249.5h12.1M185.2 240.7v8.7M185.3 240.1h12.1M185.3 249.5h12.1M197.5 240.7v8.7"/>
</g>
<text font-size="5" x="19" y="29.4">ELECTRICAL CHARACTERISTICS</text>
<text font-size="4.2" x="100.3" y="29.4">(continued)</text>
<g font-size="3.9">
<text x="55.3" y="16.3">MP2617H – SINGLE-CELL SWITCHING CHARGER WITH NVDC POWER PATH</text>
<text x="19" y="34">V</text>
<text x="25.2" y="34">= 5.0V, T</text>
<text x="43.9" y="34">= 25°C, unless otherwise noted.</text>
</g>
<g font-size="3.5">
<text x="20.1" y="39.9">Parameters</text>
<text x="72.2" y="39.9">Symbol</text>
<text x="88.9" y="39.9">Condition</text>
<text x="151.4" y="39.9">Min</text>
<text x="163.6" y="39.9">Typ</text>
<text x="175.5" y="39.9">Max</text>
<text x="186.9" y="39.9">Units</text>
<text x="20.7" y="45.2">Battery Charger Voltage Spec</text>
<text x="89.7" y="50.5">V</text>
<text x="98.9" y="50.5">&gt; V</text>
<text x="110.7" y="50.5">, I</text>
<text x="119.7" y="50.5">≤ I</text>
<text x="126.6" y="50.5">,</text>
<text x="149.9" y="52.5">4.179</text>
<text x="164.2" y="52.5">4.2</text>
<text x="174.6" y="52.5">4.221</text>
<text x="190.1" y="52.5">V</text>
<text x="20.7" y="59.2">Terminal battery voltage</text>
<text x="74.7" y="59.2">V</text>
<text x="89.7" y="54.6">SYSFB float</text>
<text x="162.3" y="59.8">V</text>
<text x="169.9" y="59.8">-</text>
<text x="89.7" y="63.9">V</text>
<text x="97.6" y="63.9">&lt; 4.2V, programmed by SYSFB</text>
<text x="161.9" y="63.9">0.04 x</text>
<text x="190.1" y="63.9">V</text>
<text x="164.8" y="67.9">I</text>
<text x="20.7" y="75.8">Recharge threshold at V</text>
<text x="74.3" y="75.8">V</text>
<text x="89.7" y="73.2">SYSFB float</text>
<text x="151.9" y="73.2">3.9</text>
<text x="164.2" y="73.2">4.0</text>
<text x="176.6" y="73.2">4.1</text>
<text x="190.1" y="73.2">V</text>
<text x="20.7" y="83.7">Recharge hysteresis</text>
<text x="89.7" y="78.5">SYSFB programmed</text>
<text x="151" y="78.5">3.85</text>
<text x="163.3" y="78.5">3.95</text>
<text x="164.8" y="83.7">85</text>
<text x="175.6" y="78.5">4.05</text>
<text x="188.7" y="83.7">mV</text>
<text x="190.1" y="78.5">V</text>
<text x="20.7" y="89">Trickle charge threshold</text>
<text x="151.9" y="89">2.9</text>
<text x="165.7" y="89">3</text>
<text x="176.6" y="89">3.1</text>
<text x="190.1" y="89">V</text>
<text x="20.7" y="94.2">Trickle charger hysteresis</text>
<text x="163.8" y="94.2">200</text>
<text x="188.7" y="94.2">mV</text>
<text x="20.7" y="99.4">Battery Charger Current Spec</text>
<text x="20.7" y="104.8">Trickle charge current</text>
<text x="73.4" y="104.8">I</text>
<text x="163.2" y="104.8">10%</text>
<text x="189.2" y="104.8">I</text>
<text x="20.7" y="110">Termination charger current</text>
<text x="76.8" y="110">I</text>
<text x="151.8" y="110">5%</text>
<text x="163.2" y="110">10%</text>
<text x="175.5" y="110">15%</text>
<text x="189.2" y="110">I</text>
<text x="20.7" y="115.2">I</text>
<text x="25.5" y="115.2">maximum limit</text>
<text x="163.8" y="115.2">150</text>
<text x="176.9" y="115.2">200</text>
<text x="188.7" y="115.2">mA</text>
<text x="20.7" y="123.7">Constant current mode</text>
<text x="76.6" y="125.8">I</text>
<text x="89.7" y="120.5">R</text>
<text x="89.7" y="125.8">R</text>
<text x="98.3" y="120.5">= 760Ω</text>
<text x="98.3" y="125.8">= 1.53kΩ</text>
<text x="149.9" y="120.5">2.475</text>
<text x="151" y="125.8">1.26</text>
<text x="163.3" y="120.5">2.75</text>
<text x="164.2" y="125.8">1.4</text>
<text x="173.9" y="120.5">3.025</text>
<text x="175.6" y="125.8">1.54</text>
<text x="190.1" y="120.5">A</text>
<text x="190.1" y="125.8">A</text>
<text x="20.7" y="127.8">charge current</text>
<text x="89.7" y="131">R</text>
<text x="98.3" y="131">= 4.6kΩ</text>
<text x="149.9" y="131">0.405</text>
<text x="162.3" y="131">0.450</text>
<text x="174.6" y="131">0.495</text>
<text x="190.1" y="131">A</text>
<text x="20.7" y="136.3">ISET reference voltage</text>
<text x="151.9" y="136.3">1.1</text>
<text x="163.3" y="136.3">1.15</text>
<text x="176.6" y="136.3">1.2</text>
<text x="190.1" y="136.3">V</text>
<text x="89.7" y="141.5">Rising</text>
<text x="151.9" y="141.5">2.4</text>
<text x="164.2" y="141.5">2.6</text>
<text x="176.6" y="141.5">2.8</text>
<text x="190.1" y="141.5">V</text>
<text x="20.7" y="144.2">Battery UVLO</text>
<text x="89.7" y="146.8">Falling</text>
<text x="151.9" y="146.8">2.2</text>
<text x="164.2" y="146.8">2.4</text>
<text x="176.6" y="146.8">2.6</text>
<text x="190.1" y="146.8">V</text>
<text x="20.7" y="154.1">Idea diode regulation voltage</text>
<text x="75.3" y="154.1">V</text>
<text x="89.7" y="154.1">Supplement mode</text>
<text x="161.7" y="152">V</text>
<text x="170.5" y="152">-</text>
<text x="188.7" y="154.1">mV</text>
<text x="20.7" y="161.4">BATT leakage current</text>
<text x="75.3" y="161.4">I</text>
<text x="89.7" y="161.4">V</text>
<text x="98.9" y="161.4">= 4.2V, SYS float, V</text>
<text x="133.4" y="161.4">= PGND</text>
<text x="162.1" y="156.1">65mV</text>
<text x="164.8" y="161.4">20</text>
<text x="177" y="161.4">30</text>
<text x="189.1" y="161.4">µA</text>
<text x="20.7" y="168.1">ACOK, CHGOK</text>
<text x="20.7" y="174.9">ACOK, CHGOK output low</text>
<text x="20.7" y="179">voltage</text>
<text x="89.7" y="176.2">Sinking 5mA</text>
<text x="163.8" y="176.2">270</text>
<text x="176.1" y="176.2">350</text>
<text x="188.7" y="176.2">mV</text>
<text x="20.7" y="185.8">ACOK,CHGOK leakage</text>
<text x="20.7" y="189.8">current</text>
<text x="89.7" y="187">Connected to 3.3V</text>
<text x="164.2" y="187">0.1</text>
<text x="176.6" y="187">0.5</text>
<text x="189.1" y="187">μA</text>
<text x="20.7" y="195">Timer</text>
<text x="20.7" y="200.3">Trickle charge time</text>
<text x="89.7" y="200.3">C</text>
<text x="98.1" y="200.3">= 0.1µF, I</text>
<text x="119.3" y="200.3">= 1A</text>
<text x="164.8" y="200.3">45</text>
<text x="188.5" y="200.3">Min</text>
<text x="20.7" y="205.6">CC charge time</text>
<text x="89.7" y="205.6">C</text>
<text x="98.1" y="205.6">= 0.1µF, I</text>
<text x="119.3" y="205.6">= 1A</text>
<text x="164.2" y="205.6">6.5</text>
<text x="187.5" y="205.6">Hour</text>
<text x="20.7" y="210.8">Negative Temperature Coefficient (NTC) Control</text>
<text x="20.7" y="216.1">NTC low temp rising</text>
<text x="20.7" y="220.1">threshold</text>
<text x="75.2" y="218.1">V</text>
<text x="89.4" y="218.1">R</text>
<text x="97.6" y="218.1">= NCP18XH103F, 0°C</text>
<text x="152.4" y="218.1">63</text>
<text x="164.8" y="218.1">65</text>
<text x="177" y="218.1">67</text>
<text x="186.9" y="218.1">%V</text>
<text x="20.7" y="225.4">Hysteresis on low temp</text>
<text x="164.8" y="227.4">35</text>
<text x="188.7" y="227.4">mV</text>
<text x="20.7" y="229.4">threshold</text>
<text x="20.7" y="234.7">NTC high temp falling</text>
<text x="20.7" y="238.8">threshold</text>
<text x="75.1" y="236.7">V</text>
<text x="89.4" y="236.7">R</text>
<text x="97.6" y="236.7">= NCP18XH103F, 50°C</text>
<text x="152.4" y="236.7">32</text>
<text x="163.3" y="236.7">33.5</text>
<text x="177" y="236.7">35</text>
<text x="186.9" y="236.7">%V</text>
<text x="20.7" y="244.1">Hysteresis on high temp</text>
<text x="20.7" y="248.1">threshold</text>
<text x="164.8" y="246">70</text>
<text x="188.7" y="246">mV</text>
<text x="194.9" y="264.5">7</text>
</g>
<g font-size="2.8">
<text x="19" y="264.5">MP2617H Rev. 1.04</text>
<text x="19" y="267.9">8/17/2020</text>
<text x="45.4" y="267.9">MPS Proprietary Information. Patent Protected. Unauthorized Photocopy and Duplication Prohibited.</text>
<text x="91.1" y="264.5">www.MonolithicPower.com</text>
<text x="86.4" y="271.2">© 2020 MPS. All Rights Reserved.</text>
</g>
<g font-size="2.5">
<text x="21.6" y="34.4">IN</text>
<text x="41.1" y="34.4">A</text>
</g>
<g font-size="2.3">
<text x="92" y="50.7">BATT</text>
<text x="104.2" y="50.7">RECH</text>
<text x="113.7" y="50.7">CHG</text>
<text x="123.6" y="50.7">BF</text>
<text x="77" y="59.4">BATT</text>
<text x="164.7" y="60">SYS</text>
<text x="92" y="64.1">SYS</text>
<text x="165.7" y="68.1">BF</text>
<text x="58.7" y="76">BATT</text>
<text x="76.6" y="76">RECH</text>
<text x="74.4" y="104.9">TRICKLE</text>
<text x="190.2" y="104.9">CC</text>
<text x="77.8" y="110.2">BF</text>
<text x="190.2" y="110.2">CC</text>
<text x="21.6" y="115.4">BF</text>
<text x="77.6" y="125.9">CC</text>
<text x="92.2" y="120.7">ISET</text>
<text x="92.2" y="125.9">ISET</text>
<text x="92.2" y="131.2">ISET</text>
<text x="77.6" y="154.2">SYS</text>
<text x="164" y="152.2">BATT</text>
<text x="76.3" y="161.5">BATT</text>
<text x="92" y="161.5">BATT</text>
<text x="130.1" y="161.5">IN</text>
<text x="92.2" y="200.5">TMR</text>
<text x="113.2" y="200.5">CHG</text>
<text x="92.2" y="205.7">TMR</text>
<text x="113.2" y="205.7">CHG</text>
<text x="77.6" y="218.3">THL</text>
<text x="92" y="218.3">NTC</text>
<text x="192.4" y="218.3">CC</text>
<text x="77.4" y="236.9">THH</text>
<text x="92" y="236.9">NTC</text>
<text x="192.4" y="236.9">CC</text>
</g>
<g font-size="1.8">
<text x="20.7" y="164.9">__________</text>
<text x="33" y="164.9">_____________</text>
<text x="20.7" y="171.7">__________</text>
<text x="32.6" y="171.7">_____________</text>
<text x="20.7" y="182.6">__________ _____________</text>
</g>
</svg>
